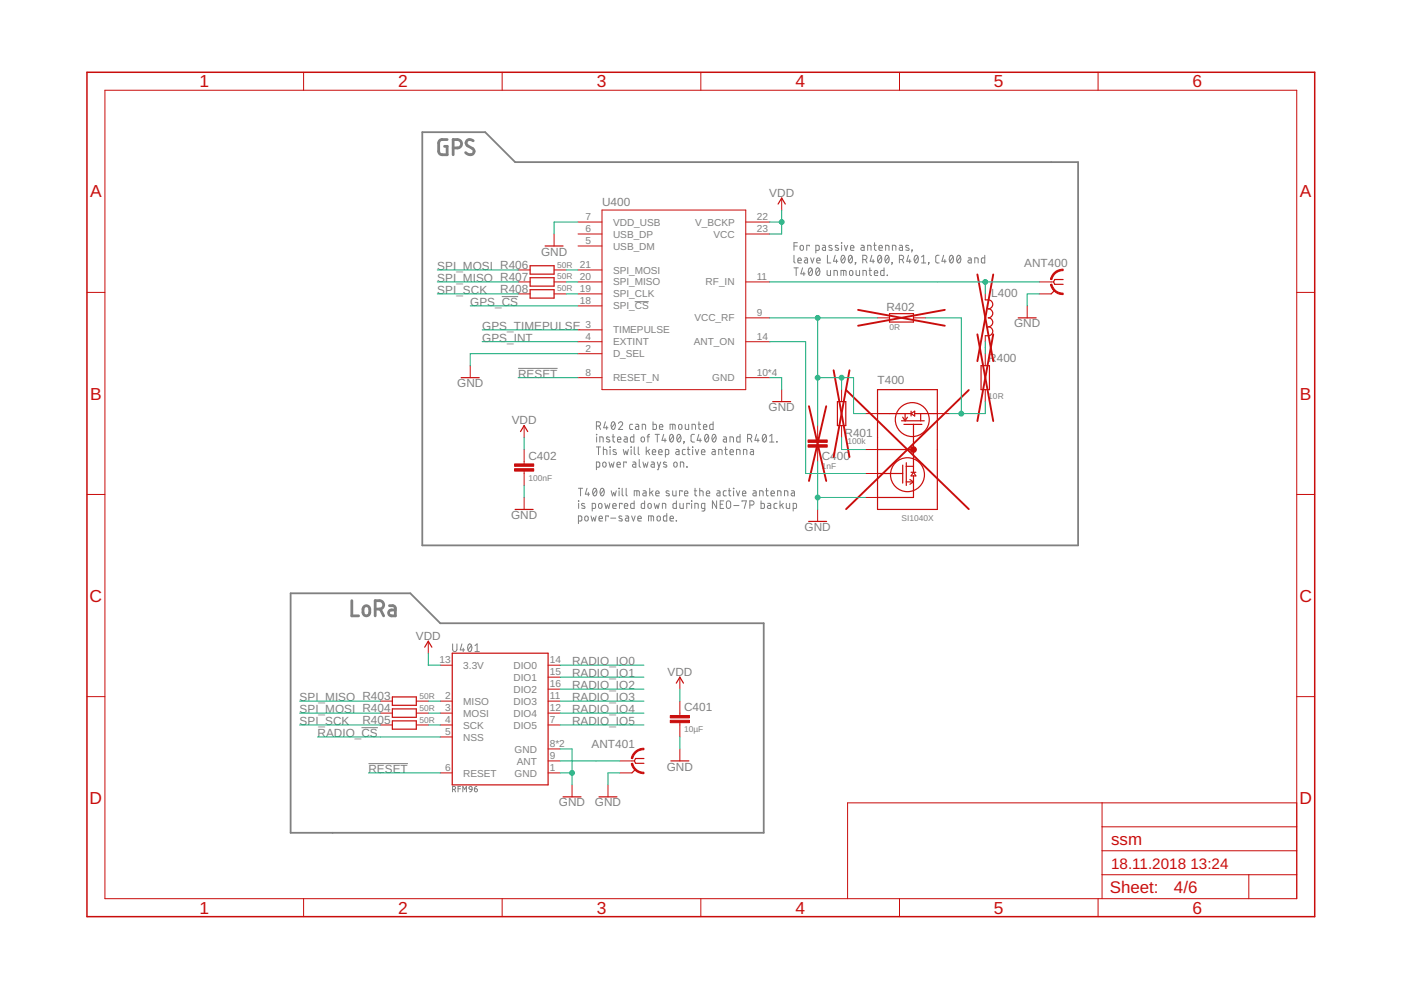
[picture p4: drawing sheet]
<svg xmlns="http://www.w3.org/2000/svg" width="297mm" height="210mm" viewBox="0 0 297 210" stroke-linecap="round" stroke-linejoin="round" font-family="sans-serif">
<g fill="none" stroke="#808080" stroke-width=".21">
<path d="M168.3 54.1v1.4l.3 .3M168.3 52.2h.8M168.3 56.8h.9M168.8 56.8v1.6M169.1 51.5h-.8v1.6M169.2 55.2h.7a.38 .38 0 0 0-.3-.5 .38 .38 0 0 0-.4 .3v.7l.7 .1M169.7 52.1h.5l.1 .6a.36 .36 0 0 1-.3 .4 .36 .36 0 0 1-.4-.4zM170.2 56.8l-.4 1.3h.9M170.4 57.7v.7M170.6 54.7h.4l.2 .2v.9l-.5-.1-.2-.2 .1-.3 .6-.1M171.6 56.9l.2-.1a.95 .95 0 0 1 0 1.6 1.04 1.04 0 0 1-.2-1.5zM171.6 52.2v-.2h-.6v1.1"/>
<path d="M171.9 54.7l.3 1.1 .4-1.1M172.2 57.1l-.8 1M173 53.1h.5l.2-.2-.1-.9h-.6v1.6M173.1 56.9l.3-.1a.95 .95 0 0 1 0 1.6 1.04 1.04 0 0 1-.3-1.5zM173.2 55.2h.7a.38 .38 0 0 0-.3-.5 .38 .38 0 0 0-.4 .3v.7l.7 .1M173.7 57.1l-.7 1M174.4 52h.5l.1 .3v.8h-.5l-.2-.3 .1-.2 .6-.1M175.4 57.3v1l.2 .1h.5v-1.1M175.4 54.1v1.7h.7M176.4 52.1l-.6-.1-.1 .3 .7 .4v.3l-.2 .1-.5-.1M176.8 58.4v-1.1l.7 .2v.9M177.1 54.1l-.4 1.3h.9"/>
<path d="M177.4 55v.8M177.7 52.1l-.5-.1-.1 .3 .7 .4v.3l-.2 .1-.5-.1M178.3 58.4v-1.1l1 .1 .1 1M178.4 51.5l.1 .1zM178.4 52v1.1M178.5 54.2l.2-.1a.95 .95 0 0 1 0 1.7 1.04 1.04 0 0 1-.2-1.6zM178.9 57.3v1.1M179 52l.4 1.1 .3-1.1M179.1 54.5l-.7 .9M180.1 54.2l.2-.1a.97 .97 0 0 1 0 1.7 1 1 0 0 1-.2-1.6zM180.2 57.4h.5l.1 .7a.36 .36 0 0 1-.3 .3 .36 .36 0 0 1-.4-.3zM180.3 52.6h.7a.38 .38 0 0 0-.2-.6 .38 .38 0 0 0-.5 .4l.1 .6 .6 .1"/>
<path d="M180.7 54.5l-.8 .9M181.3 55.7l.1 .1zM181.4 55.8l-.1 .3M181.5 57.3v1l.3 .1h.4v-1.1M182.6 52h.4l.2 .3v.8h-.5l-.2-.3 .1-.2 .6-.1M182.9 55h.5a.46 .46 0 0 0 .4-.4 .46 .46 0 0 0-.4-.5h-.5v1.7M183 58.4v-1.1l.7 .2v.9M183.5 55l.3 .8M184 53.1v-1.1l.6 .1 .1 1M184.3 57.3h.5M184.4 56.8v1.5l.4 .1M184.8 54.1l-.3 1.3h.9"/>
<path d="M185.1 55v.8M185.2 52h.6M185.4 57.9h.7a.38 .38 0 0 0-.3-.5 .38 .38 0 0 0-.4 .3v.6l.7 .1M185.4 51.5v1.4l.4 .2M186.2 54.2l.3-.1a.97 .97 0 0 1 0 1.7 1.02 1.02 0 0 1-.3-1.6zM186.4 52.6h.7a.38 .38 0 0 0-.3-.6 .38 .38 0 0 0-.4 .4v.6l.7 .1M186.9 54.5l-.8 .9M187.4 56.8v1.6h-.5l-.2-.3v-.6l.2-.1 .5-.1M187.8 53.1v-1.1l.6 .1 .1 1M187.8 54.2l.3-.1a.97 .97 0 0 1 0 1.7 1.02 1.02 0 0 1-.3-1.6zM188.1 58.3l.1 .1zM188.4 54.5l-.7 .9"/>
<path d="M189.1 55.7l.1 .1zM189.2 55.8l-.1 .3M189.2 53.1v-1.1l.7 .1v1M190.7 55h.4a.46 .46 0 0 0 .5-.4 .46 .46 0 0 0-.5-.5h-.4v1.7M190.7 52h.5l.1 .3v.8h-.5l-.2-.3 .1-.2 .6-.1M191.2 55l.4 .8M192.6 54.1l-.3 1.3h.8M192.7 52.1l-.6-.1-.1 .3 .7 .4v.3l-.2 .1-.5-.1M192.9 55v.8M193.3 53l.1 .1zM193.4 53.1l-.1 .3M194 54.2l.3-.1a.97 .97 0 0 1 0 1.7 1.02 1.02 0 0 1-.3-1.6z"/>
<path d="M194.6 54.5l-.7 .9M195.4 55.8h.9M195.4 54.5l.4-.4v1.7M196.9 55.7l.1 .1zM197 55.8l-.2 .3M199.1 54.1l-.5 .1-.2 .3v1l.2 .2 .5 .1M200.1 54.1l-.4 1.3h.9M200.3 55v.8M201.5 54.2l.2-.1a.97 .97 0 0 1 0 1.7 1.02 1.02 0 0 1-.2-1.6zM202.1 54.5l-.7 .9M203 54.2l.3-.1a.97 .97 0 0 1 0 1.7 1.02 1.02 0 0 1-.3-1.6zM203.6 54.5l-.7 .9"/>
<path d="M205.3 54.7h.5l.1 .2v.9l-.5-.1-.2-.2 .1-.3 .6-.1M206.7 55.8v-1.1l.6 .1 .1 1M208.8 54.1v1.7l-.6-.1-.1-.2v-.7l.1-.1h.6M106.4 62.9h3.5M109.9 78.1h8.3M134.6 64h2.9M126.4 90.3h.5a.46 .46 0 0 0 .4-.4 .46 .46 0 0 0-.4-.5h-.5v1.7M126.4 99.1l.6-.1 .1-.1 .1-.7-.2-.2h-.6v1.6M126.4 92.1l.1 .1zM126.4 94.8h.9M126.5 92.6v1.1M126.9 94.8v1.6"/>
<path d="M127 90.3l.3 .8M127.2 93.7v-1.1l.6 .2 .1 .9M127.9 98.1l.4-.1a.61 .61 0 0 1-.2 1.1l-.2-.1-.1-.3zM127.9 95.3l.7 .1 .1 1M127.9 94.8v1.6M128.4 89.4l-.4 1.3h.9M128.6 90.3v.8M129.1 98l.3 1.1 .3-.8 .2 .8 .3-1.1M129.2 92.7l-.4-.1-.2 .3 .7 .4v.3l-.2 .1-.5-.1M129.3 94.8h.1zM129.3 95.3v1.1M129.8 89.5h.1a.8 .8 0 0 1 .6 .5 .8 .8 0 0 1-.2 .8l-.3 .3a1.06 1.06 0 0 1-.2-1.6z"/>
<path d="M129.8 92.6h.5M130 92.1v1.5l.3 .1M130.4 89.8l-.8 .9M130.6 95.4l-.4-.1-.2 .2 .7 .5v.3l-.2 .1-.5-.1M130.8 98.5h.7a.38 .38 0 0 0-.2-.5 .38 .38 0 0 0-.5 .3l.1 .7 .6 .1M130.9 93.2h.7a.38 .38 0 0 0-.2-.5 .38 .38 0 0 0-.5 .3l.1 .6 .6 .1M131.1 89.8a.44 .44 0 0 1 .7-.4 .44 .44 0 0 1 .1 .7l-.8 1h.9M132.1 95.3l.3 1.1 .3-.7 .2 .7 .3-1.1M132.4 92.6h.4l.2 .3v.8h-.6l-.1-.2v-.3l.7-.1M132.8 98.1v-.1h-.6v1.1M133.8 94.8h.1zM133.8 95.3v1.1"/>
<path d="M134.1 90h-.4l-.2 .2 .1 .8 .5 .1M134.2 98h.4l.2 .2v.9l-.5-.1-.2-.2 .1-.3 .6-.1M134.4 92.1v1.6h-.6l-.1-.2v-.7l.1-.2h.6M134.5 94.8v1.3l.2 .3M134.8 90h.5l.1 .2v.9l-.5-.1-.2-.2 .1-.3 .6-.1M135.3 94.8v1.3l.3 .3M135.5 97.4v1.4l.3 .3M136 92.7h.5l.2 .7a.37 .37 0 0 1-.4 .3 .37 .37 0 0 1-.4-.3zM136.2 91.1v-1.1l.6 .1 .1 1M136.3 98l.3 1.1 .2-.8 .3 .8 .3-1.1M137 94.8v1.6M137.2 92.6h.5"/>
<path d="M137.3 95.6l.5 .8M137.7 92.1l-.3 .1v1.5M137.8 95.3l-.8 .5M138.1 98h.5l.1 .2v.9l-.5-.1-.2-.2 .1-.3 .6-.1M138.3 95.8h.7a.38 .38 0 0 0-.2-.5 .38 .38 0 0 0-.5 .4l.1 .6 .6 .1M138.5 89.4v1.7l.5-.1 .2-.2v-.7l-.2-.1h-.5M138.9 92.1h.9M139.4 92.1v1.6M139.4 98l.3 1.1M139.7 95.8h.7a.38 .38 0 0 0-.3-.5 .38 .38 0 0 0-.4 .4v.6l.7 .1M139.8 90.5h.7a.38 .38 0 0 0-.2-.5 .38 .38 0 0 0-.5 .3l.1 .7 .6 .1M140.1 98l-.6 1.6h-.1"/>
<path d="M140.7 92.1l-.3 1.3h.9M141 93v.7M141.1 96.4h.5l.2-.2-.1-.9h-.6v1.6M141.3 98.1l-.4-.1-.2 .2 .7 .5v.2l-.2 .2-.5-.1M142.1 91.1v-1.1h1l.1 1.1M142.1 92.2l.3-.1a.95 .95 0 0 1 0 1.6 1.06 1.06 0 0 1-.3-1.5zM142.6 90v1.1M142.7 92.5l-.7 .9M143 98.1h.5l.1 .6a.36 .36 0 0 1-.4 .4 .36 .36 0 0 1-.3-.4zM143.3 95.3h.5l.2 .3v.8h-.6l-.1-.3v-.2l.7-.1M143.7 92.2l.2-.1a.95 .95 0 0 1 0 1.6 1.06 1.06 0 0 1-.2-1.5zM144 90.1l.2-.1a.61 .61 0 0 1 .2 1l-.5-.2z"/>
<path d="M144.3 99.1v-1.1l.6 .1 .1 1M144.3 92.5l-.7 .9M145 93.6l.1 .1zM145.1 93.7l-.2 .4M145.3 90v.9l.2 .2h.5v-1.1M145.3 95.3h-.5l-.1 .3v.7l.6 .1M145.6 99l.1 .1zM145.7 95.3h.6M145.9 94.8v1.4l.4 .2M146.7 91.1v-1.1l.7 .1 .1 1M146.8 94.8h.1zM146.9 95.3v1.1"/>
<path d="M147.2 92.1h-.5l-.2 .4v1l.2 .2h.5M147.4 95.3l.4 1.1 .3-1.1M148 90h.5M148.2 92.1l-.4 1.3h.9M148.2 89.4v1.5l.3 .2M148.4 93v.7M148.7 95.8h.8a.39 .39 0 0 0-.3-.5 .39 .39 0 0 0-.5 .4l.1 .6 .7 .1M149.1 90.5h.8a.38 .38 0 0 0-.3-.5 .38 .38 0 0 0-.5 .3l.1 .7 .7 .1M149.6 92.2l.2-.1a.95 .95 0 0 1 0 1.6 1.06 1.06 0 0 1-.2-1.5zM150.2 92.5l-.7 .9M151 95.3h.5l.1 .3v.8h-.5l-.2-.3 .1-.2 .6-.1M151.2 92.2l.2-.1a.95 .95 0 0 1 0 1.6 1.06 1.06 0 0 1-.2-1.5z"/>
<path d="M151.2 89.4v1.7l-.6-.1-.1-.2v-.7l.1-.1h.6M151.7 92.5l-.7 .9M152.4 96.4v-1.1l.7 .1v1M153.4 92.6l.6 .1v1l-.6-.1v-.4l.6-.1M153.6 95.3h.6M153.8 94.8l.1 1.4 .3 .2M154.8 93.7v-1.1l.7 .2v.9M154.8 95.8h.7a.38 .38 0 0 0-.3-.5 .38 .38 0 0 0-.4 .4l.1 .6 .6 .1M156.2 96.4v-1.1l.7 .1v1M156.9 92.1v1.6h-.6l-.1-.1v-.8l.1-.2h.6M157.6 96.4v-1.1l.7 .1v1M158.5 93h.5a.44 .44 0 0 0 .4-.5 .44 .44 0 0 0-.4-.4h-.5v1.6"/>
<path d="M159 93l.4 .7M159.1 95.3h.5l.2 .3v.8h-.6l-.2-.3 .1-.2 .7-.1M160.4 92.1l-.3 1.3h.9M160.7 93v.7M161.8 92.2l.3-.1a.97 .97 0 0 1 0 1.6 1.03 1.03 0 0 1-.3-1.5zM162.4 92.5l-.7 .9M163.2 93.7h.9M163.2 92.5l.4-.4v1.6M164.7 93.6l.1 .1zM122.6 110.5l.7-.2 .1-.6-.2-.3h-.6v1.6M122.6 103.5h.9M122.6 106.2l.1 .1z"/>
<path d="M122.7 106.7v1.1M123.1 103.5v1.6M123.9 106.8l-.4-.1-.2 .3 .7 .4v.3l-.2 .1-.5-.1M124.1 109.5h.5l.1 .6a.37 .37 0 0 1-.4 .4 .37 .37 0 0 1-.3-.4zM124.5 103.5l-.4 1.3h.9M124.7 104.4v.7M125.3 109.4l.3 1.1 .3-.8 .2 .8 .3-1.1M125.6 107.8l.7-.1v-.7l-.2-.2-.5-.1v1.7M125.9 103.6l.2-.1a.95 .95 0 0 1 0 1.6 1 1 0 0 1-.2-1.5zM126.5 103.9l-.7 .9M127 106.8h.5l.1 .6a.37 .37 0 0 1-.3 .4 .37 .37 0 0 1-.4-.4zM127 109.9h.7a.38 .38 0 0 0-.2-.5 .38 .38 0 0 0-.5 .3l.1 .7 .6 .1"/>
<path d="M127.4 103.6l.3-.1a.95 .95 0 0 1 0 1.6 1 1 0 0 1-.3-1.5zM128 103.9l-.7 .9M128.2 106.7l.3 1.1 .3-.7 .3 .7 .2-1.1M129 109.6v-.2h-.6v1.1M129.5 109.9h1.1M129.6 104.1l.3 1 .2-.7 .3 .7 .3-1M129.9 107.3h.7a.38 .38 0 0 0-.2-.5 .38 .38 0 0 0-.5 .3l.1 .6 .6 .1M131.2 103.5l.1 .1zM131.3 104.1v1M131.8 109.5l-.4-.1-.2 .2 .7 .5v.2l-.2 .2-.5-.1M131.9 106.9v-.2h-.6v1.1M131.9 103.5v1.4l.3 .2"/>
<path d="M132.4 107.3h.7a.38 .38 0 0 0-.3-.5 .38 .38 0 0 0-.4 .3l.1 .6 .6 .1M132.7 109.4l.5 .1 .1 1-.7-.1v-.4l.7-.1M132.8 103.5v1.4l.2 .2M133.9 109.4l.4 1.1 .4-1.1M134.5 106.2v1.6l-.7-.1-.1-.8 .2-.2h.6M134.5 105.1v-1h1l.1 1M135 104.1v1M135.2 109.9h.8a.38 .38 0 0 0-.3-.5 .38 .38 0 0 0-.5 .3l.1 .7 .7 .1M136.4 104.1h.4l.2 .2v.8h-.6l-.1-.2v-.3l.7-.1M136.7 106.2v1.6l-.7-.1v-.8l.1-.2h.6M137.5 106.8h.5l.1 .6a.36 .36 0 0 1-.4 .4 .36 .36 0 0 1-.3-.4zM137.5 110.5v-1.1l1 .1 .1 1"/>
<path d="M137.8 103.5v1.6M138 109.4v1.1M138.1 104.4l.4 .7M138.5 104.1l-.7 .5M138.7 106.7l.3 1.1 .3-.7 .2 .7 .3-1.1M139 104.6h.7a.38 .38 0 0 0-.2-.5 .38 .38 0 0 0-.5 .3l.1 .7h.6M139.4 109.5h.5l.1 .6a.36 .36 0 0 1-.3 .4 .36 .36 0 0 1-.4-.4zM140.4 107.8v-1.1l.7 .2 .1 .9M141.4 108.9v1.6l-.7-.1v-.9l.7-.1M141.9 104.2l-.5-.1-.2 .2 .7 .5v.2l-.2 .1h-.5M142 109.9h.8a.39 .39 0 0 0-.3-.5 .39 .39 0 0 0-.5 .3l.1 .7 .7 .1M142.6 104.1v.8l.2 .2h.5v-1"/>
<path d="M143.4 110.4v.1zM143.4 106.2v1.6l-.6-.1-.1-.8 .2-.2h.5M144.1 106.7l.1 1 .2 .1h.5v-1.1M144.6 104.2v-.1h-.5v1M145.1 104.6h.7a.38 .38 0 0 0-.2-.5 .38 .38 0 0 0-.5 .3l.1 .7h.6M146.2 106.9v-.2h-.6v1.1M146.6 106.2l.1 .1zM146.6 106.7v1.1M147.2 104.1h.5M147.3 107.8v-1.1l.7 .2v.9M147.4 103.5v1.5l.3 .1M148.4 104.1l.6 .1 .1 .9"/>
<path d="M148.4 103.5v1.6M149.4 107.8l-.7-.1v-.7l.2-.3h.5v1.4l-.1 .2-.5 .1M149.8 104.6h.7a.38 .38 0 0 0-.3-.5 .38 .38 0 0 0-.4 .3v.7h.7M151.9 106.2v1.6l-.9-1.6v1.6M152 104.1l.7 .1v.9h-.6l-.1-.2v-.3l.7-.1M152.7 106.9h.5M153.4 106.2h-.7v1.6h.7M154 104.1h-.5l-.1 .2v.8h.6M154.1 106.3l.4-.1 .3 .1 .1 1.1a.46 .46 0 0 1-.4 .4 .46 .46 0 0 1-.5-.4zM154.4 104.1h.6M154.6 103.5v1.5l.4 .1M155.5 103.5l.1 .1z"/>
<path d="M155.5 104.1v1M155.6 107.2h1.1M156.1 104.1l.4 1 .3-1M157.3 106.4v-.2h.9l-.4 1.6M157.4 104.6h.7a.38 .38 0 0 0-.2-.5 .38 .38 0 0 0-.5 .3l.1 .7h.6M159 107.1h.4a.44 .44 0 0 0 .5-.5 .44 .44 0 0 0-.5-.4h-.4v1.6M159.7 104.1h.6v1l-.6-.1v-.4l.6-.1M161.1 105.1v-1l.7 .1v.9M161.4 106.2v1.6h.5l.2-.3v-.6l-.2-.2h-.5M162.3 104.1h.6M162.5 103.5v1.5l.4 .1M162.8 106.7h.4l.2 .3v.8h-.5l-.2-.2 .1-.3 .6-.1"/>
<path d="M163.5 104.6h.7a.38 .38 0 0 0-.3-.5 .38 .38 0 0 0-.4 .3v.7h.7M164.7 106.7h-.4l-.2 .3 .1 .7 .5 .1M164.9 105.1v-1l.7 .1v.9M165.4 106.2v1.6M165.7 107l.4 .8M166.1 106.7l-.7 .6M166.3 105.1v-1l.7 .1v.9M166.7 106.7v1l.3 .1h.4v-1.1M167.8 104.1l.6 .1v.9l-.6-.1v-.4l.6-.1M168.2 107.8l.7-.1-.1-.9-.6-.1v1.7M96 136.5v1.2a.46 .46 0 0 0 .4 .5 .46 .46 0 0 0 .5-.5v-1.2M97.9 136.5l-.3 1.3h.9"/>
<path d="M98.2 137.4v.8M99.4 136.6l.2-.1a.95 .95 0 0 1 0 1.7 1.04 1.04 0 0 1-.2-1.6zM99.9 136.9l-.7 .9M100.7 136.9l.5-.4v1.7M100.7 138.2h.9M76.6 154.3h3.5M78.1 161.9h8.4M95.9 167.4l.6-.1 .1-.3-.2-.2-.5-.1v1.2M96.3 167.4l.3 .5M97.1 167.2h.5M97.6 166.7h-.5v1.2M98.1 167.9v-1.2l.4 .7 .4-.7v1.2"/>
<path d="M99.6 166.8h.4l.1 .6-.6-.1zM100.1 167.4l-.2 .4-.3 .1M100.6 167.2h.4a.32 .32 0 0 1 .2 .4 .32 .32 0 0 1-.3 .3 .32 .32 0 0 1-.3-.3zM101.1 166.7l-.4 .2-.1 .3"/>
</g>
<path d="M89.5 28h13.4l6.3 6.4h119.4v81.2h-139.1zM61.6 125.8h25.4l6.3 6.3h68.6v44.5h-100.3z" fill="none" stroke="#808080" stroke-width=".38"/>
<path d="M94.8 29.6h-1.3l-.5 .5v2l.3 .6 1.5 .1v-1.8h-.5M96.1 31.4h.9a.89 .89 0 0 0 .9-.9 .89 .89 0 0 0-.9-.9h-.9v3.2M100.3 29.8a.82 .82 0 0 0-1.1-.1 .82 .82 0 0 0-.2 1.1l1.2 .7a.78 .78 0 0 1 .1 1.1 .78 .78 0 0 1-1.1 .1l-.5-.3M74.6 127.4v3.2h1.4M77.1 128.7a.72 .72 0 0 1 .8-.2 .72 .72 0 0 1 .5 .6 1.25 1.25 0 0 1-.3 1.4l-.4 .1-.4-.1a1.56 1.56 0 0 1-.2-1.8zM79.5 129.1h1a.89 .89 0 0 0 .9-.9 .89 .89 0 0 0-.9-.8h-1v3.2M80.6 129.1l.7 1.5M82.6 128.4l.8 .1 .4 .3v1.8h-.8a.62 .62 0 0 1-.6-.6 .62 .62 0 0 1 .6-.7h.8" fill="none" stroke="#808080" stroke-width=".59"/>
<g fill="none" stroke="#c90d0c" stroke-width=".21">
<path d="M22.2 19.1h252.7v171.4h-252.7zM64.4 15.3v3.8M106.5 15.3v3.8M148.6 15.3v3.8M190.7 15.3v3.8M232.8 15.3v3.8M109.9 59.8h2.5M109.9 57.2h2.5M117.5 49.6v2.6M117.5 59.8h2.5M117.5 57.2h2.5M122.6 59.8h5"/>
<path d="M122.6 52.2h5M122.6 49.6h5M122.6 47.1h5M122.6 57.2h5M127.6 44.5h30.5v38.1h-30.5zM158.1 59.8h5.1M158.1 49.6h5.1M158.1 47.1h5.1M165.7 42v2.5M220.3 59.8h3.1M18.4 62h3.8M99.7 77.5v2.6"/>
<path d="M109.9 62.3h2.5M117.5 62.3h2.5M122.6 62.3h5M122.6 75h5M122.6 69.9h5M122.6 72.5h5M122.6 64.9h5M158.1 72.5h5.1M158.1 67.4h5.1M186.1 67.4h2.5M193.7 67.4h2.5M208.9 62.3v1.3"/>
<path d="M208.9 71.2v1.3M208.9 75v2.5M217.8 64.9v2.5M220.3 62.3h2.6M274.9 62h3.8M111.1 90.2v2.6M111.1 95.3v3.1M111.1 99.9v3M122.6 80.1h5M158.1 80.1h5.1M165.7 82.6v2.6M173.4 90.2v3.1"/>
<path d="M173.4 94.8v3.1M178.4 82.6v2.6M178.4 90.2v2.6M183.5 87.7h2.6M183.5 95.3h2.6M198.7 87.7h2.6M208.9 82.6v2.6M18.4 104.8h3.8M111.1 105.5v2.5M173.4 108v2.6M183.5 105.5h2.6M183.5 100.4h2.6"/>
<path d="M274.9 104.8h3.8M90.8 136v2.5M18.4 147.7h3.8M80.6 148.7h2.6M80.6 151.2h2.6M80.6 153.7h2.6M88.3 148.7h2.5M88.3 151.2h2.5M88.3 153.7h2.5M93.3 141h2.6M93.3 148.7h2.6M93.3 151.2h2.6"/>
<path d="M93.3 153.7h2.6M93.3 156.3h2.6M116.2 141h2.5M116.2 143.6h2.5M116.2 146.1h2.5M116.2 148.7h2.5M116.2 151.2h2.5M116.2 153.7h2.5M116.2 158.8h2.5M144.1 143.6v2.5M144.1 148.7v3M144.1 153.2v3.1"/>
<path d="M144.1 158.8v2.5M274.9 147.7h3.8M93.3 163.9h2.6M116.2 163.9h2.5M116.2 161.3h2.5M121.3 166.4v2.6M128.9 166.4v2.6M131.4 163.9h2.6M131.4 161.3h3.1M233.7 170.2v20.3M233.7 175.3h41.2M274.9 170.2h-95.2v20.3"/>
<path d="M64.4 190.5v3.9M106.5 190.5v3.9M148.6 190.5v3.9M190.7 190.5v3.9M232.8 190.5v3.9M233.7 185.5h41.2M233.7 180.4h41.2M264.8 185.5v5"/>
</g>
<path d="M18.4 15.3h260.3v179.1h-260.3z" fill="none" stroke="#c90d0c" stroke-width=".32"/>
<g fill="none" stroke="#c90d0c" stroke-width=".25">
<path d="M112.4 56.3h5.1v1.8h-5.1zM112.4 58.9h5.1v1.8h-5.1zM115.6 52.2h3.8M165 43.3l.7-1.3 .8 1.3M225.4 59.3h-1.8l-.2 .5 .2 .5h1.8M112.4 61.4h5.1v1.8h-5.1zM188.6 66.5h5.1v1.8h-5.1zM208 77.5h1.8v5.1h-1.8zM208.9 63.6a1.13 1.13 0 0 1 1.6 1.1l-.4 .6-.6 .2a.95 .95 0 0 1 1 .9 .95 .95 0 0 1-1 1 .95 .95 0 0 1 1 .9 .95 .95 0 0 1-1 1 .94 .94 0 0 1 1 .9 .94 .94 0 0 1-1 1h-.6M215.9 67.4h3.8M223.6 61.6l-.7 .7M97.8 80.1h3.8"/>
<path d="M110.4 91.5l.7-1.3 .8 1.3M163.8 85.2h3.8M177.5 85.2h1.8v5h-1.8zM186.1 82.6h12.6v25.4h-12.6zM186.1 87.7h7.1M186.1 95.3h7.6M191.1 89.2h4.9M191.4 88.5l.5 .7M191.4 98.6v3.8M191.6 90h3.9M191.9 87.7v1.5M192.2 98.1v4.8"/>
<path d="M192.2 98.9h1.5M192.4 88.5l-.5 .7M193.2 87.7l.7-.5v1zM193.2 87.2v1M193.7 90v10.1M193.9 87.7h4.8M195.2 87.7v1.5M109.2 108h3.8M171.4 110.6h3.9M186.1 100.4h5.3M192.2 102.2h1.5M192.9 101.7l.8 .5"/>
<path d="M193.2 100.1h1M193.7 100.9v4.6h-7.6M193.7 100.1l.5 .8h-1zM193.7 102.2l-.8 .5M90 137.2l.8-1.2 .8 1.2M95.9 138.5h20.3v27.9h-20.3zM83.2 147.8h5.1v1.7h-5.1zM83.2 150.3h5.1v1.8h-5.1zM83.2 152.8h5.1v1.8h-5.1zM143.4 144.8l.7-1.2 .8 1.2M119.4 169h3.8M127 169h3.8"/>
<path d="M134.7 163.1l-.7 .8M136.5 160.8h-1.8l-.2 .5 .2 .5h1.8M142.2 161.3h3.8"/>
<circle cx="193.4" cy="89" r="3.6"/>
<circle cx="192.4" cy="100.6" r="3.6"/>
</g>
<g fill="#c90d0c" stroke="#c90d0c" stroke-width=".21">
<path d="M134.6 159.4l1.2-.7 .7-.1v.4a2.35 2.35 0 0 0-2.4 1.9l-.3-.1 .1-.2z" fill-rule="evenodd"/>
<path d="M133.8 161.9l.3-.1a2.4 2.4 0 0 0 2.4 1.9v.3a2.67 2.67 0 0 1-2.7-2.1z" fill-rule="evenodd"/>
<path d="M223.5 57.8l1.2-.7h.7v.3a2.4 2.4 0 0 0-2.4 1.9l-.3-.1 .1-.2z" fill-rule="evenodd"/>
<path d="M222.7 60.3l.3-.1a2.35 2.35 0 0 0 2.4 1.9v.4a2.67 2.67 0 0 1-2.7-2.2z" fill-rule="evenodd"/>
<path d="M193.3 94.8a.61 .61 0 0 1 .9 .2 .61 .61 0 0 1-.4 .9 .61 .61 0 0 1-.7-.6h.7h-.7z" fill-rule="evenodd"/>
</g>
<path d="M207.2 58.2l3.4 18.4M210.6 58.2l-3.4 18.4M176.7 78.5l3.4 18.4M180.1 78.5l-3.4 18.4M181.9 65.7l18.4 3.4M200.3 65.7l-18.4 3.4M207.2 70.9l3.4 18.4M210.6 70.9l-3.4 18.4M171.5 86.1l3.7 15.9M175.2 86.1l-3.7 15.9M179.4 82.7l26 25.2M205.4 82.7l-26 25.2" fill="none" stroke="#c90d0c" stroke-width=".4"/>
<g fill="#c90d0c" stroke="#c90d0c" stroke-width=".21">
<path d="M109.1 99.4h4.1v.5h-4.1z"/>
<path d="M109.1 98.4h4.1v.5h-4.1z"/>
<path d="M171.3 94.3h4.1v.5h-4.1z"/>
<path d="M171.3 93.3h4.1v.5h-4.1z"/>
<path d="M142.1 152.7h4.1v.5h-4.1z"/>
<path d="M142.1 151.7h4.1v.5h-4.1z"/>
</g>
<g fill="none" stroke="#0dab76" stroke-width=".21">
<path d="M92.7 57.2h17.2M92.7 59.8h17.2M120 57.2h2.6M120 59.8h2.6M122.6 47.1h-5.1v2.5M163.2 47.1h2.5M163.2 59.8h57.1M165.7 44.5v5.1h-2.5M208.9 59.8v2.5M92.7 62.3h17.2M99.7 64.9h22.9M102.2 69.9h20.4"/>
<path d="M102.2 72.5h20.4M120 62.3h2.6M122.6 75h-22.9v2.5M163.2 72.5h7.6v27.9h12.7M163.2 67.4h22.9M173.4 67.4v22.8M196.2 67.4h7.6v20.3M208.9 72.5v2.5M220.3 62.3h-2.5v2.6M109.9 80.1h12.7M111.1 92.8v2.5M163.2 80.1h2.5v2.5"/>
<path d="M173.4 80.1h7.6v7.6h2.5M173.4 97.9v10.1M178.4 80.1v2.5M178.4 92.8v2.5h5.1M208.9 85.2v2.5h-7.6M111.1 102.9v2.6M173.4 105.5h10.1M90.8 138.5v2.5h2.5M63.5 153.7h17.1M63.5 151.2h17.1M63.5 148.7h17.1M67.3 156.3h26"/>
<path d="M90.8 153.7h2.5M90.8 151.2h2.5M90.8 148.7h2.5M118.7 158.8h2.6v7.6M118.7 153.7h17.8M118.7 151.2h17.8M118.7 148.7h17.8M118.7 141h17.8M118.7 143.6h17.8M118.7 146.1h17.8M144.1 146.1v2.6M144.1 156.3v2.5"/>
<path d="M78.1 163.9h15.2M118.7 163.9h2.6M118.7 161.3h12.7M131.4 163.9h-2.5v2.5"/>
</g>
<g fill="#0dab76" stroke="#0dab76" stroke-width=".21">
<circle cx="121.3" cy="163.9" r=".51"/>
<circle cx="173.4" cy="105.5" r=".51"/>
<circle cx="165.7" cy="47.1" r=".51"/>
<circle cx="208.9" cy="59.8" r=".51"/>
<circle cx="203.8" cy="87.7" r=".51"/>
<circle cx="173.4" cy="67.4" r=".51"/>
<circle cx="173.4" cy="80.1" r=".51"/>
<circle cx="178.4" cy="80.1" r=".51"/>
</g>
<g font-size="3.7" fill="#c90d0c">
<text x="42.3" y="18.5">1</text>
<text x="84.4" y="18.5">2</text>
<text x="126.5" y="18.5">3</text>
<text x="168.6" y="18.5">4</text>
<text x="210.7" y="18.5">5</text>
<text x="252.9" y="18.5">6</text>
<text x="19.1" y="41.9">A</text>
<text x="275.6" y="41.9">A</text>
<text x="19.1" y="84.7">B</text>
<text x="275.6" y="84.7">B</text>
<text x="19" y="127.6">C</text>
<text x="275.5" y="127.6">C</text>
<text x="19" y="170.4">D</text>
<text x="275.5" y="170.4">D</text>
<text x="42.3" y="193.7">1</text>
<text x="84.4" y="193.7">2</text>
<text x="126.5" y="193.7">3</text>
<text x="168.6" y="193.7">4</text>
<text x="210.7" y="193.7">5</text>
<text x="252.9" y="193.7">6</text>
</g>
<g font-size="3.6" fill="#c90d0c">
<text x="235.6" y="179.1">ssm</text>
<text x="235.3" y="189.4">Sheet:</text>
<text x="248.9" y="189.3">4/6</text>
</g>
<g font-size="3.2" fill="#c90d0c">
<text x="235.6" y="184.2">18.11.2018</text>
<text x="252.4" y="184.2">13:24</text>
</g>
<g font-size="2.5" fill="#808080">
<text x="163.1" y="41.7">VDD</text>
<text x="127.6" y="43.8">U400</text>
<text x="92.7" y="57.2">SPI_MOSI R406</text>
<text x="92.7" y="59.8">SPI_MISO R407</text>
<text x="114.7" y="54.2">GND</text>
<text x="217.2" y="56.6">ANT400</text>
<text x="92.7" y="62.3">SPI_SCK</text>
<text x="99.7" y="64.8">GPS_CS</text>
<text x="106.1" y="62.1">R408</text>
<text x="188" y="65.9">R402</text>
<text x="210.2" y="62.9">L400</text>
<text x="102.2" y="69.9">GPS_TIMEPULSE</text>
<text x="215" y="69.4">GND</text>
<text x="102.2" y="72.5">GPS_INT</text>
<text x="209.5" y="76.7">R400</text>
<text x="96.9" y="82.1">GND</text>
<text x="109.9" y="80.1">RESET</text>
<text x="186" y="81.4">T400</text>
<text x="108.5" y="90">VDD</text>
<text x="163" y="87.2">GND</text>
<text x="179.1" y="92.5">R401</text>
<text x="112" y="97.5">C402</text>
<text x="174.2" y="97.5">C400</text>
<text x="108.4" y="110">GND</text>
<text x="170.6" y="112.6">GND</text>
<text x="88.2" y="135.7">VDD</text>
<text x="121.3" y="141">RADIO_IO0</text>
<text x="121.3" y="143.6">RADIO_IO1</text>
<text x="141.5" y="143.3">VDD</text>
<text x="63.5" y="148.6">SPI_MISO R403</text>
<text x="121.3" y="146.1">RADIO_IO2</text>
<text x="121.3" y="148.6">RADIO_IO3</text>
<text x="63.5" y="153.7">SPI_SCK</text>
<text x="63.5" y="151.2">SPI_MOSI R404</text>
<text x="76.8" y="153.5">R405</text>
<text x="121.3" y="151.2">RADIO_IO4</text>
<text x="121.3" y="153.7">RADIO_IO5</text>
<text x="145" y="150.8">C401</text>
<text x="67.3" y="156.3">RADIO_CS</text>
<text x="125.4" y="158.7">ANT401</text>
<text x="78.1" y="163.9">RESET</text>
<text x="141.4" y="163.4">GND</text>
<text x="118.5" y="171">GND</text>
<text x="126.1" y="171">GND</text>
</g>
<g font-size="2.1" fill="#808080">
<text x="124.1" y="46.7">7</text>
<text x="130" y="47.8">VDD_USB</text>
<text x="147.4" y="47.8">V_BCKP</text>
<text x="160.4" y="46.7">22</text>
<text x="124.1" y="51.8">5</text>
<text x="124.1" y="49.3">6</text>
<text x="130" y="52.9">USB_DM</text>
<text x="130" y="50.4">USB_DP</text>
<text x="151.3" y="50.4">VCC</text>
<text x="160.4" y="49.3">23</text>
<text x="122.9" y="59.4">20</text>
<text x="122.9" y="56.9">21</text>
<text x="130" y="58">SPI_MOSI</text>
<text x="160.4" y="59.4">11</text>
<text x="122.9" y="64.5">18</text>
<text x="122.9" y="62">19</text>
<text x="130" y="65.6">SPI_CS</text>
<text x="130" y="63.1">SPI_CLK</text>
<text x="130" y="60.5">SPI_MISO</text>
<text x="149.6" y="60.5">RF_IN</text>
<text x="124.1" y="69.6">3</text>
<text x="130" y="70.7">TIMEPULSE</text>
<text x="147.2" y="68.1">VCC_RF</text>
<text x="160.4" y="67">9</text>
<text x="124.1" y="74.6">2</text>
<text x="124.1" y="72.1">4</text>
<text x="130" y="75.8">D_SEL</text>
<text x="130" y="73.2">EXTINT</text>
<text x="147.1" y="73.2">ANT_ON</text>
<text x="160.4" y="72.1">14</text>
<text x="124.1" y="79.7">8</text>
<text x="130" y="80.8">RESET_N</text>
<text x="151" y="80.8">GND</text>
<text x="160.4" y="79.7">10*4</text>
<text x="93.2" y="140.7">13</text>
<text x="98.2" y="141.8">3.3V</text>
<text x="108.9" y="141.8">DIO0</text>
<text x="116.6" y="140.7">14</text>
<text x="116.6" y="143.2">15</text>
<text x="94.4" y="148.3">2</text>
<text x="98.2" y="149.4">MISO</text>
<text x="108.9" y="144.3">DIO1</text>
<text x="108.9" y="146.9">DIO2</text>
<text x="108.9" y="149.4">DIO3</text>
<text x="116.6" y="145.7">16</text>
<text x="116.6" y="148.3">11</text>
<text x="94.4" y="153.4">4</text>
<text x="94.4" y="150.8">3</text>
<text x="94.4" y="155.9">5</text>
<text x="98.2" y="154.5">SCK</text>
<text x="98.2" y="151.9">MOSI</text>
<text x="108.9" y="151.9">DIO4</text>
<text x="108.9" y="154.5">DIO5</text>
<text x="116.6" y="150.8">12</text>
<text x="116.6" y="153.4">7</text>
<text x="98.2" y="157">NSS</text>
<text x="109.1" y="159.6">GND</text>
<text x="116.6" y="161">9</text>
<text x="116.6" y="158.4">8*2</text>
<text x="94.4" y="163.5">6</text>
<text x="98.2" y="164.6">RESET</text>
<text x="109.1" y="164.6">GND</text>
<text x="109.6" y="162.1">ANT</text>
<text x="116.6" y="163.5">1</text>
</g>
<g font-size="1.8" fill="#808080">
<text x="118.1" y="56.7">50R</text>
<text x="118.1" y="59.3">50R</text>
<text x="118.1" y="61.8">50R</text>
<text x="188.6" y="70.1">0R</text>
<text x="209.5" y="84.7">10R</text>
<text x="179.7" y="94.2">100k</text>
<text x="112" y="101.9">100nF</text>
<text x="174.2" y="99.4">1nF</text>
<text x="191.1" y="110.6">SI1040X</text>
<text x="88.9" y="148.1">50R</text>
<text x="88.9" y="150.7">50R</text>
<text x="88.9" y="153.2">50R</text>
<text x="145" y="155.2">10µF</text>
</g>
</svg>
